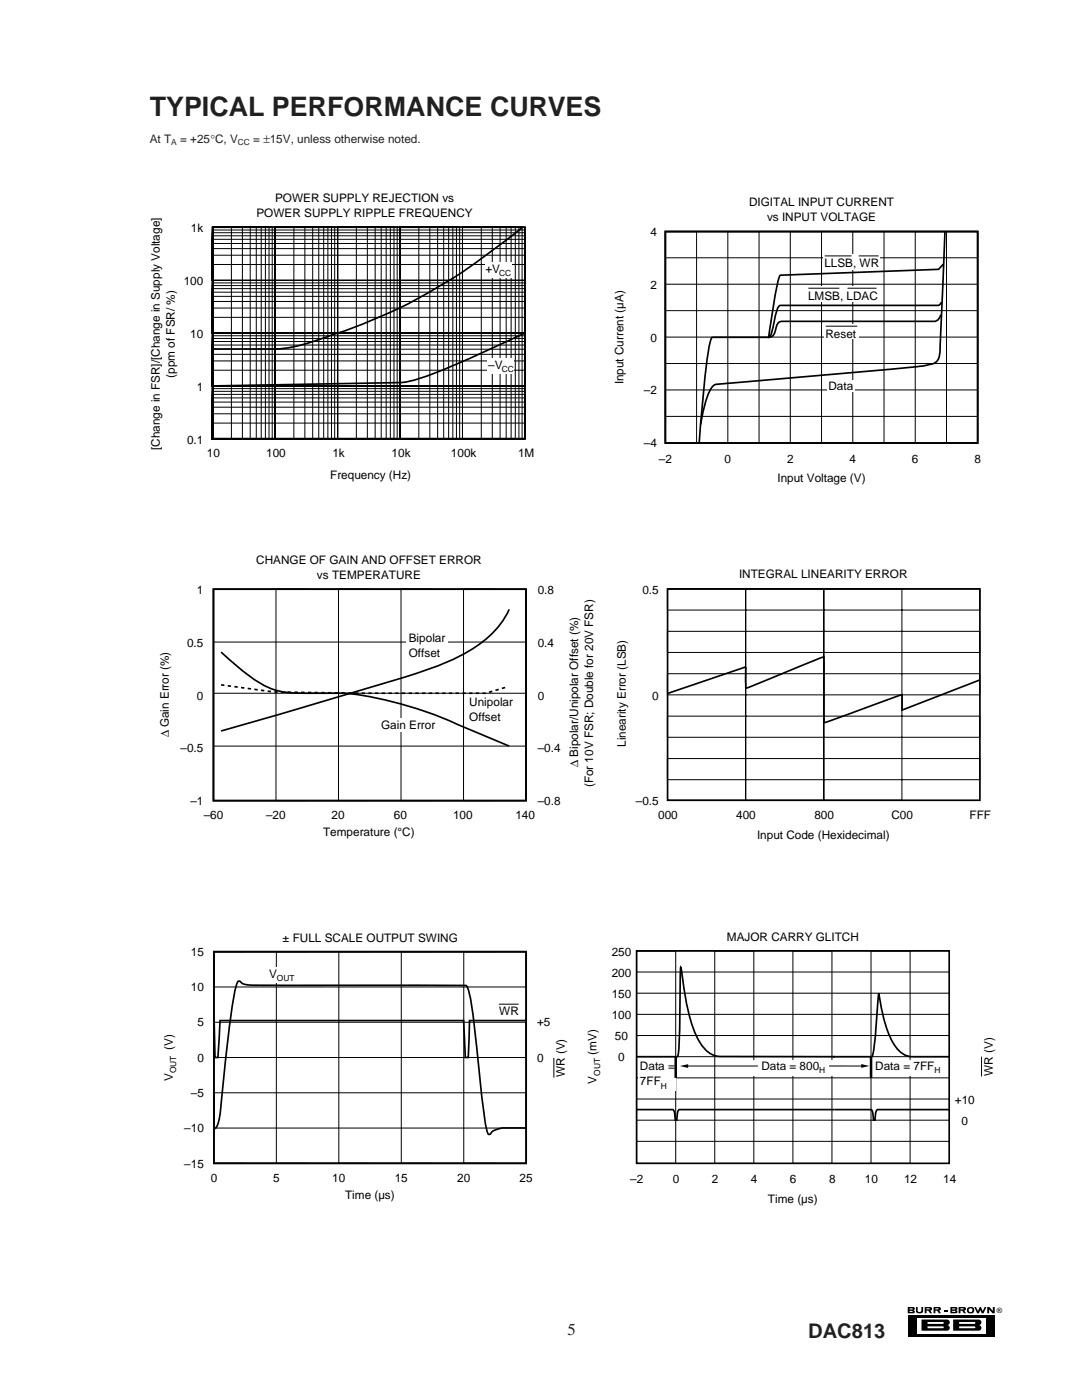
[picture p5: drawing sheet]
<svg xmlns="http://www.w3.org/2000/svg" width="216mm" height="279mm" viewBox="0 0 216 279" stroke-linecap="round" stroke-linejoin="round" font-family="sans-serif">
<path d="M181.1 262.4h17.4v4.3h-17.4z" fill="#000"/>
<path d="M183 263h13.6v3.1h-13.6z" fill="#fff"/>
<path d="M183.9 263.3h5.1a.56 .56 0 0 1 .5 .6 .56 .56 0 0 1-.5 .6 .56 .56 0 0 1 .5 .5 .56 .56 0 0 1-.5 .6h-5.1z" fill="#000"/>
<g fill="#fff">
<path d="M185.1 263.8h3l.2 .2-.2 .2h-3z"/>
<path d="M185.1 264.7h3l.2 .2-.2 .2h-3z"/>
</g>
<path d="M190.2 263.3h5.1a.56 .56 0 0 1 .5 .6 .56 .56 0 0 1-.5 .6 .56 .56 0 0 1 .5 .5 .56 .56 0 0 1-.5 .6h-5.1z" fill="#000"/>
<g fill="#fff">
<path d="M191.4 263.8h3l.2 .2-.2 .2h-3z"/>
<path d="M191.4 264.7h3l.2 .2-.2 .2h-3z"/>
</g>
<path d="M181.1 260.8h1.1a.32 .32 0 0 1 .3 .4 .32 .32 0 0 1-.3 .3 .31 .31 0 0 1 .3 .3 .31 .31 0 0 1-.3 .3h-1.1zM186.3 260.8h1.1a.36 .36 0 0 1 .4 .4 .36 .36 0 0 1-.4 .4l.4 .5h-.5l-.3-.5h-.4v.5h-.3z" fill="#000"/>
<path d="M186.6 261.1l.7 .1-.7 .1z" fill="#fff"/>
<path d="M182.8 260.8h.3v.7l.2 .3 .5-.1v-.9h.4v.2a.81 .81 0 0 1-.5 1.1h-.2a.58 .58 0 0 1-.7-.4zM189.6 260.8h1.1a.31 .31 0 0 1 .4 .4 .31 .31 0 0 1-.4 .3 .31 .31 0 0 1 .4 .3 .31 .31 0 0 1-.4 .3h-1.1z" fill="#000"/>
<g fill="#fff">
<path d="M190 261.1l.6 .1-.6 .1z"/>
<path d="M190 261.6l.6 .1-.6 .1z"/>
</g>
<path d="M191.3 260.8h1.1a.36 .36 0 0 1 .4 .4 .36 .36 0 0 1-.4 .4l.4 .5h-.5l-.3-.5h-.4v.5h-.3z" fill="#000"/>
<path d="M191.6 261.1l.7 .1-.7 .1z" fill="#fff"/>
<path d="M193.1 261a.74 .74 0 0 1 1.1-.1 .74 .74 0 0 1 0 1.1l-.2 .1a.71 .71 0 0 1-.9-.2 .71 .71 0 0 1 0-.9z" fill="#000"/>
<circle cx="193.7" cy="261.5" r=".38" fill="#fff"/>
<path d="M184.5 260.8h1.1a.36 .36 0 0 1 .4 .4 .36 .36 0 0 1-.4 .4l.4 .5h-.4l-.4-.5h-.3v.5h-.4zM194.4 260.8h.4l.3 .9 .4-.9h.2l.4 .9 .4-.9h.3l-.5 1.3h-.4l-.3-.6-.3 .6h-.3zM197 260.8h.4l.7 .8v-.8h.4v1.3h-.5l-.6-.8v.8h-.4z" fill="#000"/>
<path d="M184.9 261.1l.6 .1-.6 .1z" fill="#fff"/>
<path d="M188.4 261.5h.6v.2h-.6z" fill="#000"/>
<g fill="#fff">
<path d="M181.5 261.1l.6 .1-.6 .1z"/>
<path d="M181.5 261.6l.6 .1-.6 .1z"/>
</g>
<g fill="none" stroke="#000" stroke-width=".2">
<path d="M127 189.8h62.4M127 194h62.4M127 198.2h62.4M127 189.8h7.8v42.4h-7.8zM142.6 189.8h7.8v42.4h-7.8zM158.2 189.8h7.8v42.4h-7.8zM173.8 189.8h7.8v42.4h-7.8zM127 202.4h62.4M127 206.7h62.4M127 210.9h62.4M127 215.1h62.4M127 219.3h62.4"/>
<path d="M195.9 210.9v3.9M127 223.6h62.4M127 227.8h62.4"/>
</g>
<path d="M127 189.8h62.4v42.4h-62.4zM127 210.9h8.2a27.8 27.8 0 0 0 .4-7l.2-10.9 .1 .2a69.2 69.2 0 0 0 2.4 12 10.2 10.2 0 0 0 3.1 4.9l1.1 .5 1.3 .2 22.8 .1M166.3 210.9h7.6a20.9 20.9 0 0 0 .9-6.3l.5-6.4a44.9 44.9 0 0 0 2.2 8.5 6.9 6.9 0 0 0 3.3 4l1.2 .2h7.4M127 221.4h7.2a2.77 2.77 0 0 1 .5 2.1h.4v-.2a2.43 2.43 0 0 1 .5-1.9h31" fill="none" stroke="#000" stroke-width=".34"/>
<g fill="#fff">
<path d="M127.4 211.6h7.4v6.1h-7.4z"/>
<path d="M150.3 211.6h16v3.1h-16z"/>
<path d="M174.1 211.6h13.8v3.1h-13.8z"/>
</g>
<path d="M135.7 212.8l1.6-.4v.7zM171.8 212.4l1.7 .3-1.7 .4z" fill="#000"/>
<path d="M48.9 189.9h-6.2v42.3h6.2M61.4 189.9h-6.3v42.3h6.3M73.8 189.9h-6.2v42.3h6.2M86.3 189.9h-6.2v42.3h6.2M98.8 189.9h-6.3v42.3h6.3M42.7 204h62.3v7h-62.3zM136.7 212.7h14.5M165.4 212.7h7.1" fill="none" stroke="#000" stroke-width=".2"/>
<path d="M134.8 210.9v4.2M173.8 210.9v4.2" fill="none" stroke="#000" stroke-width=".5"/>
<path d="M42.7 189.9h62.3v42.3h-62.3zM42.7 203.7l.2 7.3h.6l.4-7.3h48.6l.3 7.3h.6l.3-7.3h11.3M166.6 221.4h7.2a2.76 2.76 0 0 1 .5 2.1h.3v-.2a2.43 2.43 0 0 1 .5-1.9h14.3" fill="none" stroke="#000" stroke-width=".34"/>
<path d="M99.1 200.2h4.7v2.7h-4.7z" fill="#fff"/>
<path d="M99.5 200.4h4" fill="none" stroke="#000" stroke-width=".2"/>
<path d="M53.7 193h5.2v3h-5.2z" fill="#fff"/>
<g fill="none" stroke="#000" stroke-width=".2">
<path d="M42.6 117.6h62.4v10.5h-62.4zM61.3 117.6h-6.2v42.2h6.2M73.8 117.6h-6.3v42.2h6.3M86.3 117.6h-6.3v42.2h6.3M98.7 117.6h-6.2v42.2h6.2M133.2 117.5h62.3v4.3h-62.3zM133.2 117.5h15.6v42.2h-15.6zM148.8 117.5h15.6v42.2h-15.6zM164.4 117.5h15.6v42.2h-15.6zM42.6 138.4h62.4v10.5h-62.4zM133.2 126h62.3v4.2h-62.3zM133.2 134.5h62.3v4.2h-62.3z"/>
<path d="M133.2 142.9h62.3v4.2h-62.3zM133.2 151.4h62.3v4.2h-62.3zM42.7 189.9h62.3v7.1h-62.3zM42.7 218.1h62.3v7h-62.3zM110.5 211.1v4"/>
</g>
<path d="M42.6 117.6h62.4v42.2h-62.4zM44.1 130.1l3.4 3a20.7 20.7 0 0 0 8.2 4.8l3.3 .4 9.2 .1a70.5 70.5 0 0 1 23 6.1l10.4 4.4M101.6 121.6a20.3 20.3 0 0 1-9.7 9.2 71.3 71.3 0 0 1-11.2 4.4l-36.6 10.7M42.7 224.9l.1 .3a1.39 1.39 0 0 0 .8-1.4l.4-2.4 .8-8a166.2 166.2 0 0 1 2.3-16.6l.5-1 .4 .1a1.6 1.6 0 0 0 1.4 .7l43.5 .1 .5 .6a58.5 58.5 0 0 1 1.7 11.1l.2 2.2a171.6 171.6 0 0 0 1.8 14.9l.4 .9 .4-.2a1.58 1.58 0 0 1 1.3-.8l1.1-.3h4.7" fill="none" stroke="#000" stroke-width=".34"/>
<path d="M133.2 117.5h62.3v42.2h-62.3zM195.5 135.7l-15.5 6v-3.1l-15.6 5.6v-13.1l-15.6 6.3v-4.3l-15.5 5.3" fill="none" stroke="#000" stroke-width=".33"/>
<path d="M44.1 136.7l10.6 1.4 17.6 .3h24.6l4.5-1.4" fill="none" stroke="#000" stroke-width=".34" stroke-dasharray=".7 .7" stroke-linecap="butt"/>
<g fill="#fff">
<path d="M75.6 143.3h11.8v2.7h-11.8z"/>
<path d="M81.1 126h8.3v5.5h-8.3z"/>
<path d="M93.1 138.7h9.7v5.5h-9.7z"/>
</g>
<path d="M132.8 46.2h62.3v42.2h-62.3zM188.2 52.7l-.9 1.1-31.6 1.1a27.2 27.2 0 0 0-1.5 7.1l-.8 5.3a3.8 3.8 0 0 0 1-2.6l.7-2.9 .3-.6 .3-.2h31.6l.5-.6M188.6 46.4l-1 23.1a3.7 3.7 0 0 1-.9 2.9l-1.7 .5-2.4 .3-38.5 3.4a2.4 2.4 0 0 0-2.7 1.8l-.8 2.3-.8 4M187.7 62.8a1.48 1.48 0 0 1-1.2 1.3h-30.4a1.31 1.31 0 0 0-1.3 1.4 1.86 1.86 0 0 1-1.4 1.8h-11.2a6.8 6.8 0 0 0-1 3.4l-.8 7.5-.9 10.2" fill="none" stroke="#000" stroke-width=".34"/>
<path d="M132.8 46.2h6.2v42.2h-6.2zM132.8 46.2h62.3v5.2h-62.3zM132.8 56.7h62.3v5.3h-62.3zM145.2 46.2h6.3v42.2h-6.3zM157.7 46.2h6.2v42.2h-6.2zM170.2 46.2h6.2v42.2h-6.2zM182.6 46.2h6.3v42.2h-6.3zM132.8 67.3h62.3v5.2h-62.3zM132.8 77.8h62.3v5.3h-62.3z" fill="none" stroke="#000" stroke-width=".2"/>
<path d="M160.7 57.2h14.7v3h-14.7z" fill="#fff"/>
<path d="M161.3 57.5h6.2" fill="none" stroke="#000" stroke-width=".2"/>
<path d="M164.4 64.8h6.9v2.8h-6.9z" fill="#fff"/>
<path d="M164.8 65.1h6.2" fill="none" stroke="#000" stroke-width=".2"/>
<path d="M164.3 50.7h11.1v3.1h-11.1z" fill="#fff"/>
<path d="M164.6 51.1h5.3M169.1 57.5h5.8M171.3 51.1h4" fill="none" stroke="#000" stroke-width=".2"/>
<path d="M165.1 75.8h5.4v2.3h-5.4z" fill="#fff"/>
<path d="M42.4 45.3h62.4v42.2h-62.4zM104.3 45.4a126.4 126.4 0 0 1-23.4 15.5 122 122 0 0 1-22.1 8.3 50.3 50.3 0 0 1-10.7 .5h-5.7M104.8 66.5l-7.7 3.5a96.2 96.2 0 0 1-15.5 6.1l-1.8 .3-37.4 .6" fill="none" stroke="#000" stroke-width=".34"/>
<g fill="none" stroke="#000" stroke-width=".2">
<path d="M42.3 45.9h62.4v10.1h-62.4zM42.3 46.4h62.4v9.6h-62.4zM42.3 47.1h62.4v8.9h-62.4zM42.3 47.8h62.4v8.2h-62.4zM42.3 48.6h62.4v7.4h-62.4zM42.3 49.6h62.4v6.4h-62.4zM42.3 50.9h62.4v5.1h-62.4zM42.3 52.8h62.4v3.2h-62.4zM42.3 45.4h62.4v10.6h-62.4zM42.3 56.5h62.4v10h-62.4zM42.3 57h62.4v9.5h-62.4zM42.3 57.6h62.4v8.9h-62.4z"/>
<path d="M42.3 58.3h62.4v8.2h-62.4zM42.3 59.1h62.4v7.4h-62.4zM42.3 56h62.4v10.5h-62.4zM42.4 45.3h3.8v42.2h-3.8zM42.4 45.3h6v42.2h-6zM42.4 45.3h7.5v42.2h-7.5zM42.4 45.3h8.7v42.2h-8.7zM42.4 45.3h9.7v42.2h-9.7zM42.4 45.3h11.3v42.2h-11.3zM42.4 45.3h10.6v42.2h-10.6zM42.4 45.3h11.9v42.2h-11.9zM42.4 45.3h12.5v42.2h-12.5z"/>
<path d="M54.9 45.3h3.7v42.2h-3.7zM54.9 45.3h5.9v42.2h-5.9zM54.9 45.3h7.5v42.2h-7.5zM54.9 45.3h8.7v42.2h-8.7zM54.9 45.3h10.5v42.2h-10.5zM54.9 45.3h9.7v42.2h-9.7zM54.9 45.3h11.2v42.2h-11.2zM54.9 45.3h11.9v42.2h-11.9zM54.9 45.3h12.5v42.2h-12.5zM67.4 45.3h3.7v42.2h-3.7zM67.4 45.3h5.9v42.2h-5.9zM67.4 45.3h7.5v42.2h-7.5z"/>
<path d="M67.4 45.3h9.7v42.2h-9.7zM67.4 45.3h8.7v42.2h-8.7zM67.4 45.3h10.5v42.2h-10.5zM67.4 45.3h11.8v42.2h-11.8zM67.4 45.3h11.2v42.2h-11.2zM67.4 45.3h12.4v42.2h-12.4zM79.8 45.3h3.8v42.2h-3.8zM79.8 45.3h6v42.2h-6zM79.8 45.3h7.5v42.2h-7.5zM79.8 45.3h8.7v42.2h-8.7zM79.8 45.3h9.7v42.2h-9.7zM79.8 45.3h10.6v42.2h-10.6z"/>
<path d="M79.8 45.3h11.9v42.2h-11.9zM79.8 45.3h11.3v42.2h-11.3zM79.8 45.3h12.5v42.2h-12.5zM92.3 45.3h3.7v42.2h-3.7zM92.3 45.3h5.9v42.2h-5.9zM92.3 45.3h7.5v42.2h-7.5zM92.3 45.3h8.7v42.2h-8.7zM92.3 45.3h11.2v42.2h-11.2zM92.3 45.3h10.5v42.2h-10.5zM92.3 45.3h9.7v42.2h-9.7zM92.3 45.3h11.9v42.2h-11.9zM92.3 45.3h12.5v42.2h-12.5z"/>
<path d="M42.3 60.2h62.4v6.3h-62.4zM42.3 61.5h62.4v5h-62.4zM42.3 63.3h62.4v3.2h-62.4zM42.3 67h62.4v10.1h-62.4zM42.3 67.5h62.4v9.6h-62.4zM42.3 68.2h62.4v8.9h-62.4zM42.3 68.9h62.4v8.2h-62.4zM42.3 69.7h62.4v7.4h-62.4zM42.3 70.7h62.4v6.4h-62.4zM42.3 72h62.4v5.1h-62.4zM42.3 73.9h62.4v3.2h-62.4zM42.3 66.5h62.4v10.6h-62.4z"/>
<path d="M42.3 77.6h62.4v10h-62.4zM42.3 78.1h62.4v9.5h-62.4zM42.3 78.7h62.4v8.9h-62.4zM42.3 79.4h62.4v8.2h-62.4zM42.3 77.1h62.4v10.5h-62.4zM42.3 80.2h62.4v7.4h-62.4zM42.3 81.3h62.4v6.3h-62.4zM42.3 82.6h62.4v5h-62.4zM42.3 84.4h62.4v3.2h-62.4z"/>
</g>
<g fill="#fff">
<path d="M96.8 52.3h5.3v3h-5.3z"/>
<path d="M97.3 71.5h5.3v3h-5.3z"/>
</g>
<text font-size="5.4" fill="#231f20" x="29.9" y="23.1">TYPICAL PERFORMANCE CURVES</text>
<text font-size="4" fill="#231f20" x="161.3" y="267">DAC813</text>
<text font-size="3.4" fill="#231f20" x="113.3" y="266.4">5</text>
<g font-size="2.3" fill="#231f20">
<text x="29.9" y="28.4">At T</text>
<text x="35.9" y="28.4">= +25°C, V</text>
<text x="50.5" y="28.4">= ±15V, unless otherwise noted.</text>
</g>
<g font-size="2.3">
<text x="54.9" y="40.3">POWER SUPPLY REJECTION vs</text>
<text x="149.5" y="41.2">DIGITAL INPUT CURRENT</text>
<text x="38.1" y="46.4">1k</text>
<text x="51.2" y="43.4">POWER SUPPLY RIPPLE FREQUENCY</text>
<text x="129.8" y="47.1">4</text>
<text x="153.1" y="44.2">vs INPUT VOLTAGE</text>
<text x="164.5" y="53.3">LLSB, WR</text>
<text x="36.7" y="56.9">100</text>
<text x="96.9" y="54.4">+V</text>
<text x="129.8" y="57.6">2</text>
<text x="161.2" y="59.8">LMSB, LDAC</text>
<text x="38" y="67.5">10</text>
<text x="129.8" y="68.2">0</text>
<text x="164.7" y="67.4">Reset</text>
<text x="34.9" y="75.4" transform="rotate(-90 34.9 75.4)">(ppm of FSR/ %)</text>
<text x="97.4" y="73.6">–V</text>
<text x="124.4" y="76.7" transform="rotate(-90 124.4 76.7)">Input Current (µA)</text>
<text x="165.3" y="77.9">Data</text>
<text x="39.3" y="78">1</text>
<text x="128.5" y="78.7">–2</text>
<text x="31.9" y="89.8" transform="rotate(-90 31.9 89.8)">[Change in FSR]/[Change in Supply Voltage]</text>
<text x="37.3" y="88.6">0.1</text>
<text x="128.5" y="89.3">–4</text>
<text x="41.3" y="91.3">10</text>
<text x="53.1" y="91.3">100</text>
<text x="65.9" y="95.6">Frequency (Hz)</text>
<text x="66.3" y="91.3">1k</text>
<text x="78.2" y="91.3">10k</text>
<text x="90" y="91.3">100k</text>
<text x="103.4" y="91.3">1M</text>
<text x="131.5" y="92.4">–2</text>
<text x="144.6" y="92.4">0</text>
<text x="157" y="92.4">2</text>
<text x="169.5" y="92.4">4</text>
<text x="182" y="92.4">6</text>
<text x="194.4" y="92.4">8</text>
<text x="155.1" y="96.1">Input Voltage (V)</text>
<text x="51.1" y="112.6">CHANGE OF GAIN AND OFFSET ERROR</text>
<text x="39.3" y="118.5">1</text>
<text x="63.2" y="115.6">vs TEMPERATURE</text>
<text x="107.3" y="118.5">0.8</text>
<text x="128.2" y="118.5">0.5</text>
<text x="147.5" y="115.3">INTEGRAL LINEARITY ERROR</text>
<text x="37.3" y="129.1">0.5</text>
<text x="81.6" y="128.1">Bipolar</text>
<text x="81.6" y="131.2">Offset</text>
<text x="107.3" y="129.1">0.4</text>
<text x="39.3" y="139.6">0</text>
<text x="93.6" y="140.9">Unipolar</text>
<text x="93.6" y="143.9">Offset</text>
<text x="107.3" y="139.6">0</text>
<text x="130.1" y="139.6">0</text>
<text x="33.7" y="147.1" transform="rotate(-90 33.7 147.1)">∆ Gain Error (%)</text>
<text x="76" y="145.5">Gain Error</text>
<text x="124.9" y="149" transform="rotate(-90 124.9 149)">Linearity Error (LSB)</text>
<text x="36" y="150.2">–0.5</text>
<text x="107.3" y="150.2">–0.4</text>
<text x="115.4" y="153.2" transform="rotate(-90 115.4 153.2)">∆ Bipolar/Unipolar Offset (%)</text>
<text x="38" y="160.7">–1</text>
<text x="107.3" y="160.7">–0.8</text>
<text x="118.4" y="157.1" transform="rotate(-90 118.4 157.1)">(For 10V FSR; Double for 20V FSR)</text>
<text x="126.9" y="160.7">–0.5</text>
<text x="40.6" y="163.5">–60</text>
<text x="53.1" y="163.5">–20</text>
<text x="64.5" y="166.8">Temperature (°C)</text>
<text x="66.2" y="163.5">20</text>
<text x="78.6" y="163.5">60</text>
<text x="90.4" y="163.5">100</text>
<text x="102.8" y="163.5">140</text>
<text x="131.3" y="163.5">000</text>
<text x="146.9" y="163.5">400</text>
<text x="151.1" y="167.5">Input Code (Hexidecimal)</text>
<text x="162.5" y="163.5">800</text>
<text x="177.9" y="163.5">C00</text>
<text x="193.5" y="163.5">FFF</text>
<text x="38.1" y="190.8">15</text>
<text x="56.4" y="187.9">± FULL SCALE OUTPUT SWING</text>
<text x="122.1" y="190.8">250</text>
<text x="145" y="187.8">MAJOR CARRY GLITCH</text>
<text x="38.1" y="197.8">10</text>
<text x="53.7" y="195.1">V</text>
<text x="122.1" y="195">200</text>
<text x="99.6" y="202.6">WR</text>
<text x="122.1" y="199.2">150</text>
<text x="122.1" y="203.4">100</text>
<text x="34.5" y="209.5" transform="rotate(-90 34.5 209.5)">(V)</text>
<text x="39.4" y="204.8">5</text>
<text x="107.2" y="204.8">+5</text>
<text x="122.7" y="207.5">50</text>
<text x="34.5" y="215.7" transform="rotate(-90 34.5 215.7)">V</text>
<text x="39.4" y="211.9">0</text>
<text x="107.2" y="211.9">0</text>
<text x="112.7" y="215" transform="rotate(-90 112.7 215)">WR (V)</text>
<text x="119.1" y="210.5" transform="rotate(-90 119.1 210.5)">(mV)</text>
<text x="123.4" y="211.7">0</text>
<text x="127.7" y="213.6">Data =</text>
<text x="151.9" y="213.6">Data = 800</text>
<text x="174.6" y="213.6">Data = 7FF</text>
<text x="198.1" y="214.7" transform="rotate(-90 198.1 214.7)">WR (V)</text>
<text x="38.1" y="218.9">–5</text>
<text x="119.1" y="216.3" transform="rotate(-90 119.1 216.3)">V</text>
<text x="127.7" y="216.6">7FF</text>
<text x="190.5" y="220.4">+10</text>
<text x="36.8" y="226">–10</text>
<text x="191.9" y="224.5">0</text>
<text x="36.8" y="233">–15</text>
<text x="42" y="235.9">0</text>
<text x="54.5" y="235.9">5</text>
<text x="66.3" y="235.9">10</text>
<text x="68.9" y="239.4">Time (µs)</text>
<text x="78.8" y="235.9">15</text>
<text x="91.2" y="235.9">20</text>
<text x="103.7" y="235.9">25</text>
<text x="125.8" y="236.2">–2</text>
<text x="134.2" y="236.2">0</text>
<text x="142" y="236.2">2</text>
<text x="149.8" y="236.2">4</text>
<text x="157.6" y="236.2">6</text>
<text x="165.4" y="236.2">8</text>
<text x="172.6" y="236.2">10</text>
<text x="180.4" y="236.2">12</text>
<text x="188.2" y="236.2">14</text>
<text x="153.2" y="240.1">Time (µs)</text>
</g>
<g font-size="1.7" fill="#231f20">
<text x="34.2" y="29">A</text>
<text x="47.5" y="29">CC</text>
</g>
<g font-size="1.7">
<text x="99.6" y="55.1">CC</text>
<text x="100.1" y="74.3">CC</text>
<text x="55.3" y="195.8">OUT</text>
<text x="35.2" y="214.2" transform="rotate(-90 35.2 214.2)">OUT</text>
<text x="119.7" y="214.7" transform="rotate(-90 119.7 214.7)">OUT</text>
<text x="163.5" y="214.2">H</text>
<text x="186.5" y="214.2">H</text>
<text x="131.9" y="217.3">H</text>
</g>
<text font-size="1.4" x="198.9" y="261.9">®</text>
</svg>
